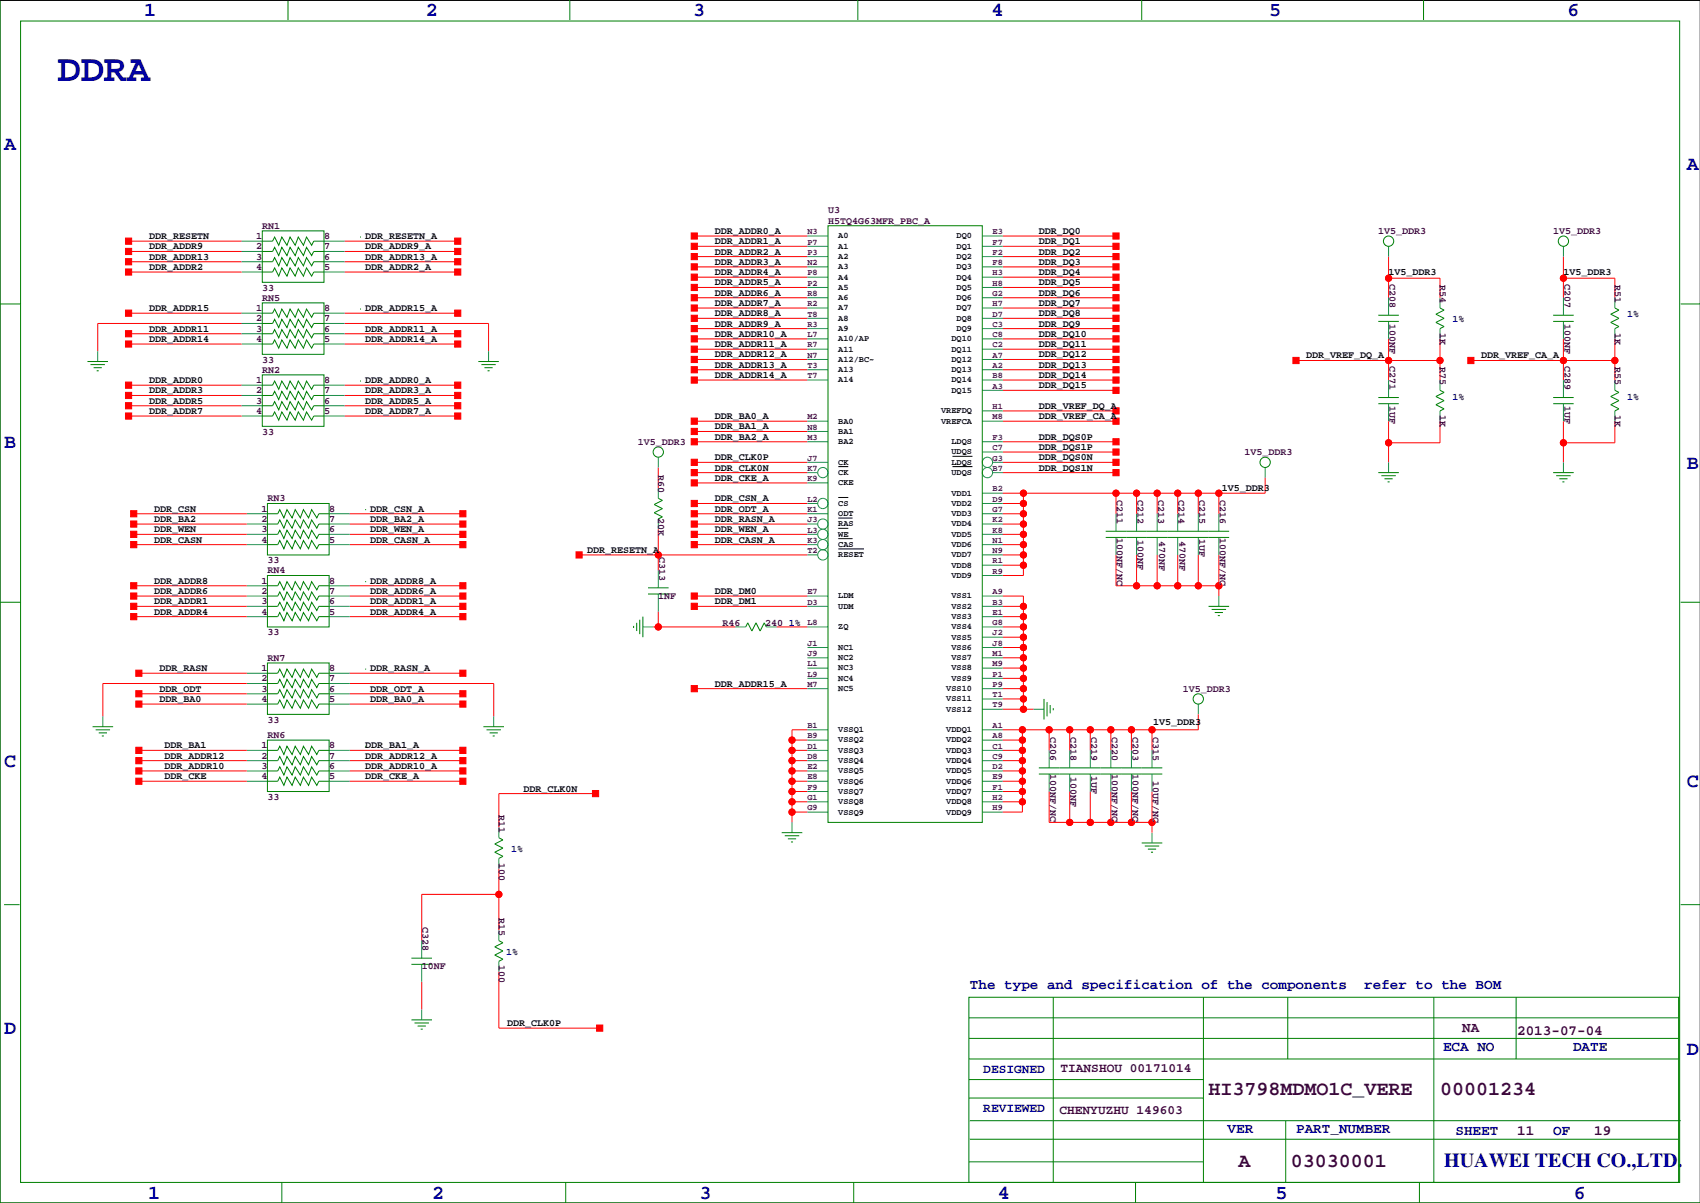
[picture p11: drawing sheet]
<svg xmlns="http://www.w3.org/2000/svg" width="420mm" height="297mm" viewBox="0 0 420 297" stroke-linecap="round" stroke-linejoin="round" font-family="sans-serif">
<path d="M419.9 .1h-419.9v296.9h419.9M207 115.2h2.5M235.2 115.2h4.9M235.2 112.7h4.9M207 122.8h2.5M207 127.9h3.5M207 133h3.5M207 130.5h2.5M207 135.5h6.4" fill="none" stroke="#000" stroke-width=".25"/>
<g fill="none" stroke="#f00" stroke-width=".25">
<path d="M31.7 59.5h28M85.1 59.5h27.9M171.4 58.3h28M247.6 58.3h28M31.7 77.3h28M31.7 64.6h28M31.7 62.1h28M31.7 67.2h28M59.7 79.9h-35.6v6.8M85.1 79.9h35.5v6.8M85.1 77.3h27.9M85.1 64.6h27.9"/>
<path d="M85.1 62.1h27.9M85.1 67.2h27.9M171.4 78.6h28M171.4 73.5h28M171.4 71h28M171.4 68.4h28M171.4 63.4h28M171.4 65.9h28M171.4 60.8h28M171.4 76.1h28M247.6 78.6h28M247.6 73.5h28"/>
<path d="M247.6 71h28M247.6 68.4h28M247.6 63.4h28M247.6 65.9h28M247.6 60.8h28M247.6 76.1h28M342.9 63.4v10.1M342.9 68.7h12.7v4.8M386.1 68.7h12.7v4.8M386.1 63.4v10.1M31.7 95.1h28M31.7 97.6h28"/>
<path d="M31.7 84.9h28M31.7 82.4h28M85.1 95.1h27.9M85.1 97.6h27.9M85.1 84.9h27.9M85.1 82.4h27.9M171.4 93.8h28M171.4 83.7h28M171.4 91.3h28M171.4 88.8h28M171.4 81.1h28M171.4 86.2h28"/>
<path d="M247.6 93.8h28M247.6 83.7h28M247.6 91.3h28M247.6 88.8h28M247.6 81.1h28M247.6 86.2h28M247.6 96.4h28M320 89h35.6M342.9 83.7v10.1M355.6 83.7v10.1M363.2 89h35.6M386.1 83.7v10.1"/>
<path d="M398.8 83.7v10.1M31.7 100.2h28M31.7 102.7h28M85.1 100.2h27.9M85.1 102.7h27.9M162.6 115.4v5.1M171.4 104h28M171.4 114.2h28M171.4 109.1h28M171.4 116.7h28M171.4 106.5h28M171.4 119.2h28"/>
<path d="M247.6 104h28M247.6 101.5h28M247.6 111.6h28M247.6 114.2h28M247.6 109.1h28M247.6 116.7h28M312.4 118v3.8h-64.8M342.9 104v10.2M355.6 104v5.3h-12.7M386.1 104v10.2M398.8 104v5.3h-12.7M33 134.5h28"/>
<path d="M33 126.9h28M33 131.9h28M33 129.4h28M86.4 134.5h27.9M86.4 126.9h27.9M86.4 131.9h27.9M86.4 129.4h27.9M143 137h56.4M162.6 130.7v10.1M171.4 124.3h28M171.4 134.5h28M171.4 126.9h28"/>
<path d="M171.4 131.9h28M171.4 129.4h28M247.6 124.3h5.1M247.6 134.5h5.1M247.6 126.9h5.1M247.6 131.9h5.1M247.6 129.4h5.1M247.6 137h5.1M247.6 139.6h5.1M252.7 121.8v20.3h-5.1M275.6 137v7.6h25.4M275.6 121.8v5.1"/>
<path d="M280.7 121.8v5.1M280.7 137v7.6M285.8 121.8v5.1M285.8 137v7.6M290.8 121.8v5.1M290.8 137v7.6M295.9 121.8v5.1M295.9 137v7.6M301 121.8v5.1M301 137v10.2M33 144.6h28M33 149.7h28"/>
<path d="M33 152.3h28M33 147.2h28M86.4 144.6h27.9M86.4 149.7h27.9M86.4 152.3h27.9M86.4 147.2h27.9M161.3 154.8h20.3M162.6 151v3.8M171.4 149.7h28M171.4 147.2h28M191.8 154.8h7.6M247.6 149.7h5.1"/>
<path d="M247.6 159.9h5.1M247.6 157.3h5.1M247.6 154.8h5.1M247.6 152.3h5.1M247.6 147.2h5.1v27.9M34.3 173.8h26.7M34.3 171.3h26.7M34.3 166.2h26.7M61 168.8h-35.6v8.1M86.4 168.8h35.5v8.1M86.4 173.8h27.9M86.4 171.3h27.9"/>
<path d="M86.4 166.2h27.9M171.4 170h28M247.6 170h5.1M247.6 165h5.1M247.6 162.4h5.1M247.6 172.6h5.1M247.6 175.1h7.7M247.6 167.5h5.1M295.9 176.4v3.8h-48.3M34.3 185.3h26.7M34.3 190.4h26.7M34.3 192.9h26.7"/>
<path d="M34.3 187.8h26.7M86.4 185.3h27.9M86.4 190.4h27.9M86.4 192.9h27.9M86.4 187.8h27.9M147.1 195.9h-23.9v8.4M195.6 185.3h3.8M195.6 182.7h3.8M195.6 190.4h3.8M195.6 195.4h3.8M195.6 198h3.8M195.6 192.9h3.8"/>
<path d="M195.6 187.8h3.8M199.4 180.2h-3.8v22.9M247.6 185.3h4.9M247.6 182.7h4.9M247.6 190.4h4.9M247.6 195.4h4.9M247.6 198h4.9M247.6 192.9h4.9M247.6 187.8h4.9M252.5 180.2v20.3h-4.9M259.1 180.2v5.1M259.1 195.4v7.7h25.4"/>
<path d="M264.2 180.2v5.1M264.2 195.4v7.7M269.2 180.2v5.1M269.2 195.4v7.7M274.3 180.2v5.1M274.3 195.4v7.7M279.4 180.2v5.1M279.4 195.4v7.7M284.5 180.2v5.1M284.5 195.4v10.2M123.2 214.5v15.2M195.6 200.5h3.8"/>
<path d="M123.2 239.9v14h24.9M123.2 220.8h-19.1v11.5M104.1 242.4v6.9"/>
<circle cx="342.9" cy="68.7" r=".76"/>
<circle cx="386.1" cy="68.7" r=".76"/>
<circle cx="342.9" cy="89" r=".76"/>
<circle cx="355.6" cy="89" r=".76"/>
<circle cx="386.1" cy="89" r=".76"/>
<circle cx="398.8" cy="89" r=".76"/>
<circle cx="342.9" cy="109.3" r=".76"/>
<circle cx="386.1" cy="109.3" r=".76"/>
<circle cx="162.6" cy="137" r=".76"/>
<circle cx="252.7" cy="137" r=".76"/>
<circle cx="252.7" cy="124.3" r=".76"/>
<circle cx="252.7" cy="126.9" r=".76"/>
<circle cx="252.7" cy="139.6" r=".76"/>
<circle cx="252.7" cy="131.9" r=".76"/>
<circle cx="252.7" cy="121.8" r=".76"/>
<circle cx="252.7" cy="134.5" r=".76"/>
<circle cx="252.7" cy="129.4" r=".76"/>
<circle cx="275.6" cy="121.8" r=".76"/>
<circle cx="280.7" cy="121.8" r=".76"/>
<circle cx="285.8" cy="121.8" r=".76"/>
<circle cx="290.8" cy="121.8" r=".76"/>
<circle cx="295.9" cy="121.8" r=".76"/>
<circle cx="301" cy="121.8" r=".76"/>
<circle cx="162.6" cy="154.8" r=".76"/>
<circle cx="252.7" cy="149.7" r=".76"/>
<circle cx="252.7" cy="152.3" r=".76"/>
<circle cx="252.7" cy="157.3" r=".76"/>
<circle cx="252.7" cy="159.9" r=".76"/>
<circle cx="252.7" cy="154.8" r=".76"/>
<circle cx="280.7" cy="144.6" r=".76"/>
<circle cx="285.8" cy="144.6" r=".76"/>
<circle cx="290.8" cy="144.6" r=".76"/>
<circle cx="295.9" cy="144.6" r=".76"/>
<circle cx="301" cy="144.6" r=".76"/>
<circle cx="252.7" cy="175.1" r=".76"/>
<circle cx="252.7" cy="162.4" r=".76"/>
<circle cx="252.7" cy="165" r=".76"/>
<circle cx="252.7" cy="170" r=".76"/>
<circle cx="252.7" cy="172.6" r=".76"/>
<circle cx="252.7" cy="167.5" r=".76"/>
<circle cx="195.6" cy="187.8" r=".76"/>
<circle cx="195.6" cy="190.4" r=".76"/>
<circle cx="195.6" cy="182.7" r=".76"/>
<circle cx="195.6" cy="195.4" r=".76"/>
<circle cx="195.6" cy="185.3" r=".76"/>
<circle cx="195.6" cy="198" r=".76"/>
<circle cx="195.6" cy="192.9" r=".76"/>
<circle cx="252.5" cy="187.8" r=".76"/>
<circle cx="252.5" cy="190.4" r=".76"/>
<circle cx="252.5" cy="195.4" r=".76"/>
<circle cx="252.5" cy="182.7" r=".76"/>
<circle cx="252.5" cy="185.3" r=".76"/>
<circle cx="252.5" cy="198" r=".76"/>
<circle cx="252.5" cy="180.2" r=".76"/>
<circle cx="252.5" cy="192.9" r=".76"/>
<circle cx="259.1" cy="180.2" r=".76"/>
<circle cx="264.2" cy="180.2" r=".76"/>
<circle cx="269.2" cy="180.2" r=".76"/>
<circle cx="274.3" cy="180.2" r=".76"/>
<circle cx="279.4" cy="180.2" r=".76"/>
<circle cx="284.5" cy="180.2" r=".76"/>
<circle cx="195.6" cy="200.5" r=".76"/>
<circle cx="264.2" cy="203.1" r=".76"/>
<circle cx="269.2" cy="203.1" r=".76"/>
<circle cx="274.3" cy="203.1" r=".76"/>
<circle cx="279.4" cy="203.1" r=".76"/>
<circle cx="284.5" cy="203.1" r=".76"/>
<circle cx="123.2" cy="220.8" r=".76"/>
</g>
<g fill="#f00" stroke="#f00" stroke-width=".25">
<path d="M170.7 123.6h1.5v1.5h-1.5z" fill-rule="evenodd"/>
<path d="M170.7 149h1.5v1.5h-1.5z" fill-rule="evenodd"/>
<path d="M170.7 169.3h1.5v1.5h-1.5z" fill-rule="evenodd"/>
<path d="M170.7 77.8h1.5v1.6h-1.5z" fill-rule="evenodd"/>
<path d="M274.8 103.2h1.6v1.6h-1.6z" fill-rule="evenodd"/>
<path d="M274.8 100.7h1.6v1.5h-1.6z" fill-rule="evenodd"/>
<path d="M274.8 110.9h1.6v1.5h-1.6z" fill-rule="evenodd"/>
<path d="M274.8 113.4h1.6v1.5h-1.6z" fill-rule="evenodd"/>
<path d="M274.8 108.3h1.6v1.5h-1.6z" fill-rule="evenodd"/>
<path d="M170.7 93.1h1.5v1.5h-1.5z" fill-rule="evenodd"/>
<path d="M170.7 82.9h1.5v1.5h-1.5z" fill-rule="evenodd"/>
<path d="M170.7 90.5h1.5v1.6h-1.5z" fill-rule="evenodd"/>
<path d="M170.7 88h1.5v1.5h-1.5z" fill-rule="evenodd"/>
<path d="M170.7 80.4h1.5v1.5h-1.5z" fill-rule="evenodd"/>
<path d="M170.7 72.8h1.5v1.5h-1.5z" fill-rule="evenodd"/>
<path d="M170.7 70.2h1.5v1.5h-1.5z" fill-rule="evenodd"/>
<path d="M170.7 85.5h1.5v1.5h-1.5z" fill-rule="evenodd"/>
<path d="M170.7 57.5h1.5v1.5h-1.5z" fill-rule="evenodd"/>
<path d="M170.7 67.7h1.5v1.5h-1.5z" fill-rule="evenodd"/>
<path d="M170.7 62.6h1.5v1.5h-1.5z" fill-rule="evenodd"/>
<path d="M170.7 65.1h1.5v1.6h-1.5z" fill-rule="evenodd"/>
<path d="M170.7 60.1h1.5v1.5h-1.5z" fill-rule="evenodd"/>
<path d="M170.7 75.3h1.5v1.5h-1.5z" fill-rule="evenodd"/>
<path d="M274.8 65.1h1.6v1.6h-1.6z" fill-rule="evenodd"/>
<path d="M274.8 67.7h1.6v1.5h-1.6z" fill-rule="evenodd"/>
<path d="M274.8 70.2h1.6v1.5h-1.6z" fill-rule="evenodd"/>
<path d="M274.8 72.8h1.6v1.5h-1.6z" fill-rule="evenodd"/>
<path d="M274.8 75.3h1.6v1.5h-1.6z" fill-rule="evenodd"/>
<path d="M274.8 57.5h1.6v1.5h-1.6z" fill-rule="evenodd"/>
<path d="M274.8 60.1h1.6v1.5h-1.6z" fill-rule="evenodd"/>
<path d="M274.8 62.6h1.6v1.5h-1.6z" fill-rule="evenodd"/>
<path d="M274.8 95.6h1.6v1.5h-1.6z" fill-rule="evenodd"/>
<path d="M274.8 93.1h1.6v1.5h-1.6z" fill-rule="evenodd"/>
<path d="M274.8 90.5h1.6v1.6h-1.6z" fill-rule="evenodd"/>
<path d="M274.8 88h1.6v1.5h-1.6z" fill-rule="evenodd"/>
<path d="M274.8 85.5h1.6v1.5h-1.6z" fill-rule="evenodd"/>
<path d="M274.8 82.9h1.6v1.5h-1.6z" fill-rule="evenodd"/>
<path d="M274.8 80.4h1.6v1.5h-1.6z" fill-rule="evenodd"/>
<path d="M274.8 77.8h1.6v1.6h-1.6z" fill-rule="evenodd"/>
<path d="M170.7 146.4h1.5v1.5h-1.5z" fill-rule="evenodd"/>
<path d="M170.7 133.7h1.5v1.5h-1.5z" fill-rule="evenodd"/>
<path d="M170.7 126.1h1.5v1.5h-1.5z" fill-rule="evenodd"/>
<path d="M170.7 131.2h1.5v1.5h-1.5z" fill-rule="evenodd"/>
<path d="M170.7 128.6h1.5v1.6h-1.5z" fill-rule="evenodd"/>
<path d="M170.7 115.9h1.5v1.6h-1.5z" fill-rule="evenodd"/>
<path d="M170.7 113.4h1.5v1.5h-1.5z" fill-rule="evenodd"/>
<path d="M170.7 108.3h1.5v1.5h-1.5z" fill-rule="evenodd"/>
<path d="M170.7 105.8h1.5v1.5h-1.5z" fill-rule="evenodd"/>
<path d="M170.7 103.2h1.5v1.6h-1.5z" fill-rule="evenodd"/>
<path d="M170.7 118.5h1.5v1.5h-1.5z" fill-rule="evenodd"/>
<path d="M274.8 115.9h1.6v1.6h-1.6z" fill-rule="evenodd"/>
<path d="M31 94.3h1.5v1.6h-1.5z" fill-rule="evenodd"/>
<path d="M31 76.6h1.5v1.5h-1.5z" fill-rule="evenodd"/>
<path d="M31 58.8h1.5v1.5h-1.5z" fill-rule="evenodd"/>
<path d="M112.3 76.6h1.5v1.5h-1.5z" fill-rule="evenodd"/>
<path d="M112.3 58.8h1.5v1.5h-1.5z" fill-rule="evenodd"/>
<path d="M113.5 143.9h1.6v1.5h-1.6z" fill-rule="evenodd"/>
<path d="M32.3 143.9h1.5v1.5h-1.5z" fill-rule="evenodd"/>
<path d="M146.3 195.2h1.5v1.5h-1.5z" fill-rule="evenodd"/>
<path d="M362.5 88.3h1.5v1.5h-1.5z" fill-rule="evenodd"/>
<path d="M319.3 88.3h1.5v1.5h-1.5z" fill-rule="evenodd"/>
<path d="M112.3 63.9h1.5v1.5h-1.5z" fill-rule="evenodd"/>
<path d="M31 63.9h1.5v1.5h-1.5z" fill-rule="evenodd"/>
<path d="M112.3 61.3h1.5v1.6h-1.5z" fill-rule="evenodd"/>
<path d="M31 99.4h1.5v1.6h-1.5z" fill-rule="evenodd"/>
<path d="M31 96.9h1.5v1.5h-1.5z" fill-rule="evenodd"/>
<path d="M112.3 94.3h1.5v1.6h-1.5z" fill-rule="evenodd"/>
<path d="M113.5 173.1h1.6v1.5h-1.6z" fill-rule="evenodd"/>
<path d="M33.5 173.1h1.6v1.5h-1.6z" fill-rule="evenodd"/>
<path d="M33.5 170.5h1.6v1.6h-1.6z" fill-rule="evenodd"/>
<path d="M113.5 165.5h1.6v1.5h-1.6z" fill-rule="evenodd"/>
<path d="M33.5 165.5h1.6v1.5h-1.6z" fill-rule="evenodd"/>
<path d="M113.5 170.5h1.6v1.6h-1.6z" fill-rule="evenodd"/>
<path d="M112.3 96.9h1.5v1.5h-1.5z" fill-rule="evenodd"/>
<path d="M112.3 99.4h1.5v1.6h-1.5z" fill-rule="evenodd"/>
<path d="M112.3 102h1.5v1.5h-1.5z" fill-rule="evenodd"/>
<path d="M31 102h1.5v1.5h-1.5z" fill-rule="evenodd"/>
<path d="M31 61.3h1.5v1.6h-1.5z" fill-rule="evenodd"/>
<path d="M112.3 66.4h1.5v1.5h-1.5z" fill-rule="evenodd"/>
<path d="M31 66.4h1.5v1.5h-1.5z" fill-rule="evenodd"/>
<path d="M113.5 131.2h1.6v1.5h-1.6z" fill-rule="evenodd"/>
<path d="M113.5 133.7h1.6v1.5h-1.6z" fill-rule="evenodd"/>
<path d="M32.3 131.2h1.5v1.5h-1.5z" fill-rule="evenodd"/>
<path d="M32.3 133.7h1.5v1.5h-1.5z" fill-rule="evenodd"/>
<path d="M113.5 151.5h1.6v1.5h-1.6z" fill-rule="evenodd"/>
<path d="M32.3 151.5h1.5v1.5h-1.5z" fill-rule="evenodd"/>
<path d="M113.5 184.5h1.6v1.5h-1.6z" fill-rule="evenodd"/>
<path d="M33.5 184.5h1.6v1.5h-1.6z" fill-rule="evenodd"/>
<path d="M113.5 187.1h1.6v1.5h-1.6z" fill-rule="evenodd"/>
<path d="M33.5 187.1h1.6v1.5h-1.6z" fill-rule="evenodd"/>
<path d="M32.3 128.6h1.5v1.6h-1.5z" fill-rule="evenodd"/>
<path d="M113.5 128.6h1.6v1.6h-1.6z" fill-rule="evenodd"/>
<path d="M32.3 126.1h1.5v1.5h-1.5z" fill-rule="evenodd"/>
<path d="M113.5 126.1h1.6v1.5h-1.6z" fill-rule="evenodd"/>
<path d="M31 84.2h1.5v1.5h-1.5z" fill-rule="evenodd"/>
<path d="M112.3 84.2h1.5v1.5h-1.5z" fill-rule="evenodd"/>
<path d="M31 81.6h1.5v1.6h-1.5z" fill-rule="evenodd"/>
<path d="M112.3 81.6h1.5v1.6h-1.5z" fill-rule="evenodd"/>
<path d="M32.3 149h1.5v1.5h-1.5z" fill-rule="evenodd"/>
<path d="M113.5 149h1.6v1.5h-1.6z" fill-rule="evenodd"/>
<path d="M32.3 146.4h1.5v1.5h-1.5z" fill-rule="evenodd"/>
<path d="M113.5 146.4h1.6v1.5h-1.6z" fill-rule="evenodd"/>
<path d="M33.5 189.6h1.6v1.5h-1.6z" fill-rule="evenodd"/>
<path d="M113.5 189.6h1.6v1.5h-1.6z" fill-rule="evenodd"/>
<path d="M33.5 192.1h1.6v1.6h-1.6z" fill-rule="evenodd"/>
<path d="M113.5 192.1h1.6v1.6h-1.6z" fill-rule="evenodd"/>
<path d="M147.3 253.1h1.5v1.5h-1.5z" fill-rule="evenodd"/>
<path d="M142.2 136.3h1.6v1.5h-1.6z" fill-rule="evenodd"/>
<circle cx="301" cy="144.6" r=".76"/>
<circle cx="295.9" cy="144.6" r=".76"/>
<circle cx="290.8" cy="144.6" r=".76"/>
<circle cx="280.7" cy="144.6" r=".76"/>
<circle cx="285.8" cy="144.6" r=".76"/>
<circle cx="252.7" cy="149.7" r=".76"/>
<circle cx="252.7" cy="152.3" r=".76"/>
<circle cx="252.7" cy="154.8" r=".76"/>
<circle cx="252.7" cy="157.3" r=".76"/>
<circle cx="252.7" cy="159.9" r=".76"/>
<circle cx="252.7" cy="162.4" r=".76"/>
<circle cx="252.7" cy="165" r=".76"/>
<circle cx="252.7" cy="175.1" r=".76"/>
<circle cx="252.7" cy="172.6" r=".76"/>
<circle cx="252.7" cy="170" r=".76"/>
<circle cx="252.7" cy="167.5" r=".76"/>
<circle cx="195.6" cy="182.7" r=".76"/>
<circle cx="195.6" cy="185.3" r=".76"/>
<circle cx="195.6" cy="200.5" r=".76"/>
<circle cx="195.6" cy="198" r=".76"/>
<circle cx="195.6" cy="195.4" r=".76"/>
<circle cx="195.6" cy="192.9" r=".76"/>
<circle cx="195.6" cy="190.4" r=".76"/>
<circle cx="195.6" cy="187.8" r=".76"/>
<circle cx="162.6" cy="154.8" r=".76"/>
<circle cx="398.8" cy="89" r=".76"/>
<circle cx="386.1" cy="89" r=".76"/>
<circle cx="342.9" cy="68.7" r=".76"/>
<circle cx="386.1" cy="109.3" r=".76"/>
<circle cx="386.1" cy="68.7" r=".76"/>
<circle cx="342.9" cy="109.3" r=".76"/>
<circle cx="355.6" cy="89" r=".76"/>
<circle cx="342.9" cy="89" r=".76"/>
<circle cx="123.2" cy="220.8" r=".76"/>
<circle cx="162.6" cy="137" r=".76"/>
<circle cx="301" cy="121.8" r=".76"/>
<circle cx="295.9" cy="121.8" r=".76"/>
<circle cx="290.8" cy="121.8" r=".76"/>
<circle cx="285.8" cy="121.8" r=".76"/>
<circle cx="280.7" cy="121.8" r=".76"/>
<circle cx="275.6" cy="121.8" r=".76"/>
<circle cx="252.7" cy="121.8" r=".76"/>
<circle cx="252.7" cy="124.3" r=".76"/>
<circle cx="252.7" cy="126.9" r=".76"/>
<circle cx="252.7" cy="129.4" r=".76"/>
<circle cx="252.7" cy="131.9" r=".76"/>
<circle cx="252.7" cy="134.5" r=".76"/>
<circle cx="252.7" cy="137" r=".76"/>
<circle cx="252.7" cy="139.6" r=".76"/>
<circle cx="279.4" cy="180.2" r=".76"/>
<circle cx="284.5" cy="180.2" r=".76"/>
<circle cx="274.3" cy="180.2" r=".76"/>
<circle cx="269.2" cy="180.2" r=".76"/>
<circle cx="264.2" cy="180.2" r=".76"/>
<circle cx="259.1" cy="180.2" r=".76"/>
<circle cx="252.5" cy="180.2" r=".76"/>
<circle cx="252.5" cy="182.7" r=".76"/>
<circle cx="252.5" cy="185.3" r=".76"/>
<circle cx="252.5" cy="187.8" r=".76"/>
<circle cx="252.5" cy="190.4" r=".76"/>
<circle cx="252.5" cy="192.9" r=".76"/>
<circle cx="252.5" cy="195.4" r=".76"/>
<circle cx="252.5" cy="198" r=".76"/>
<circle cx="284.5" cy="203.1" r=".76"/>
<circle cx="279.4" cy="203.1" r=".76"/>
<circle cx="274.3" cy="203.1" r=".76"/>
<circle cx="269.2" cy="203.1" r=".76"/>
<circle cx="264.2" cy="203.1" r=".76"/>
</g>
<g fill="none" stroke="#008080" stroke-width=".25">
<path d="M59.7 59.5h5.1M80 59.5h5.1M199.4 58.3h5.1M242.6 58.3h5M59.7 62.1h5.1M59.7 64.6h5.1M59.7 67.2h5.1M59.7 77.3h5.1M59.7 79.9h5.1M80 62.1h5.1M80 64.6h5.1M80 67.2h5.1"/>
<path d="M80 77.3h5.1M80 79.9h5.1M199.4 78.6h5.1M199.4 76.1h5.1M199.4 73.5h5.1M199.4 71h5.1M199.4 68.4h5.1M199.4 65.9h5.1M199.4 63.4h5.1M199.4 60.8h5.1M242.6 78.6h5M242.6 76.1h5"/>
<path d="M242.6 73.5h5M242.6 71h5M242.6 68.4h5M242.6 65.9h5M242.6 63.4h5M242.6 60.8h5M342.9 60.8v2.6M342.9 73.5v4.3M342.9 79.4v4.3M355.6 73.5v2.6M386.1 60.8v2.6M386.1 73.5v4.3"/>
<path d="M386.1 79.4v4.3M398.8 73.5v2.6M24.1 86.7v2.6M59.7 95.1h5.1M59.7 97.6h5.1M59.7 82.4h5.1M59.7 84.9h5.1M80 95.1h5.1M80 97.6h5.1M80 82.4h5.1M80 84.9h5.1M120.6 86.7v2.6"/>
<path d="M199.4 93.8h5.1M199.4 91.3h5.1M199.4 88.8h5.1M199.4 86.2h5.1M199.4 83.7h5.1M199.4 81.1h5.1M242.6 93.8h5M242.6 91.3h5M242.6 88.8h5M242.6 86.2h5M242.6 83.7h5M242.6 81.1h5"/>
<path d="M242.6 96.4h5M342.9 93.8v4.4M342.9 99.7v4.3M355.6 81.1v2.6M355.6 93.8v2.6M386.1 93.8v4.4M386.1 99.7v4.3M398.8 81.1v2.6M398.8 93.8v2.6M59.7 100.2h5.1M59.7 102.7h5.1M80 100.2h5.1"/>
<path d="M80 102.7h5.1M162.6 112.9v2.5M199.4 109.1h5.1M199.4 106.5h5.1M199.4 104h5.1M199.4 116.7h2.5M199.4 114.2h5.1M199.4 119.2h5.1M242.6 109.1h5M242.6 104h5M242.6 111.6h5M242.6 101.5h5"/>
<path d="M245.1 116.7h2.5M245.1 114.2h2.5M312.4 115.4v2.6M342.9 114.2v2.5M355.6 101.5v2.5M386.1 114.2v2.5M398.8 101.5v2.5M61 126.9h5M61 129.4h5M61 131.9h5M61 134.5h5M81.3 126.9h5.1"/>
<path d="M81.3 129.4h5.1M81.3 131.9h5.1M81.3 134.5h5.1M162.6 120.5v2.5M162.6 128.1v2.6M199.4 126.9h5.1M199.4 129.4h2.5M199.4 131.9h2.5M199.4 134.5h2.5M199.4 137h2.5M199.4 124.3h2.5M242.6 126.9h5"/>
<path d="M242.6 129.4h5M242.6 131.9h5M242.6 134.5h5M242.6 139.6h5M242.6 137h5M242.6 124.3h5M242.6 121.8h5M275.6 126.9v4.3M275.6 132.7v4.3M280.7 126.9v4.3M280.7 132.7v4.3M285.8 126.9v4.3"/>
<path d="M285.8 132.7v4.3M290.8 126.9v4.3M290.8 132.7v4.3M295.9 126.9v4.3M295.9 132.7v4.3M301 126.9v4.3M301 132.7v4.3M61 144.6h5M61 147.2h5M61 149.7h5M61 152.3h5M81.3 144.6h5.1"/>
<path d="M81.3 147.2h5.1M81.3 149.7h5.1M81.3 152.3h5.1M158.7 154.8h2.6M162.6 140.8v4.3M162.6 146.7v4.3M181.6 154.8h2.5M189.2 154.8h2.6M199.4 154.8h5.1M199.4 147.2h5.1M199.4 149.7h5.1M199.4 159.9h5.1"/>
<path d="M242.6 154.8h5M242.6 147.2h5M242.6 149.7h5M242.6 152.3h5M242.6 159.9h5M242.6 157.3h5M242.6 142.1h5M301 147.2v2.5M25.4 176.9v2.5M61 166.2h5M61 168.8h5M61 171.3h5"/>
<path d="M61 173.8h5M81.3 166.2h5.1M81.3 168.8h5.1M81.3 171.3h5.1M81.3 173.8h5.1M121.9 176.9v2.5M199.4 167.5h5.1M199.4 165h5.1M199.4 162.4h5.1M199.4 170h5.1M242.6 175.1h5M242.6 167.5h5"/>
<path d="M242.6 165h5M242.6 162.4h5M242.6 172.6h5M242.6 170h5M255.3 175.1h2.5M295.9 173.8v2.6M61 185.3h5M61 187.8h5M61 190.4h5M61 192.9h5M81.3 185.3h5.1M81.3 187.8h5.1"/>
<path d="M81.3 190.4h5.1M81.3 192.9h5.1M199.4 185.3h5.1M199.4 187.8h5.1M199.4 190.4h5.1M199.4 192.9h5.1M199.4 198h5.1M199.4 195.4h5.1M199.4 182.7h5.1M199.4 180.2h5.1M242.6 185.3h5M242.6 187.8h5"/>
<path d="M242.6 190.4h5M242.6 192.9h5M242.6 198h5M242.6 195.4h5M242.6 182.7h5M242.6 180.2h5M259.1 185.3v4.3M259.1 191.1v4.3M264.2 185.3v4.3M264.2 191.1v4.3M269.2 185.3v4.3M269.2 191.1v4.3"/>
<path d="M274.3 185.3v4.3M274.3 191.1v4.3M279.4 185.3v4.3M279.4 191.1v4.3M284.5 185.3v4.3M284.5 191.1v4.3M123.2 204.3v2.6M123.2 211.9v2.6M195.6 203.1v2.5M199.4 200.5h5.1M242.6 200.5h5M284.5 205.6v2.5"/>
<path d="M104.1 232.3v4.3M104.1 238.1v4.3M123.2 229.7v2.6M123.2 237.3v2.6M104.1 249.3v2.5"/>
<circle cx="203.2" cy="116.7" r="1.27"/>
<circle cx="243.8" cy="114.2" r="1.27"/>
<circle cx="243.8" cy="116.7" r="1.27"/>
<circle cx="203.2" cy="124.3" r="1.27"/>
<circle cx="203.2" cy="131.9" r="1.27"/>
<circle cx="203.2" cy="137" r="1.27"/>
<circle cx="203.2" cy="134.5" r="1.27"/>
<circle cx="203.2" cy="129.4" r="1.27"/>
</g>
<g fill="none" stroke="#008000" stroke-width=".25">
<path d="M0 -.1v297.1h419.9M71.1 0v4.9M140.7 0v4.9M211.8 0v4.9M281.9 0v4.9M351.5 0v4.9M5.1 5.2h409.7v286.8h-409.7zM64.8 57h15.2v12.7h-15.2zM64.8 59.5h2.5l.5-1 1 2.1 .8-2.1 1.3 2.1 .7-2.1 1.3 2.1 .8-2.1 1.2 2.1 .8-2.1 1.3 2.1 .5-1.1h2.5M88.9 58.5h.1M204.5 55.7h38.1v147.4h-38.1zM0 75h5.1"/>
<path d="M64.8 74.8h15.2v12.7h-15.2zM64.8 67.2h2.5l.5-1 1 2 .8-2 1.3 2 .7-2 1.3 2 .8-2 1.2 2 .8-2 1.3 2 .5-1h2.5M64.8 64.6h2.5l.5-1 1 2 .8-2 1.3 2 .7-2 1.3 2 .8-2 1.2 2 .8-2 1.3 2 .5-1h2.5M64.8 62.1h2.5l.5-1 1 2 .8-2 1.3 2 .7-2 1.3 2 .8-2 1.2 2 .8-2 1.3 2 .5-1h2.5M64.8 79.9h2.5l.5-1 1 2 .8-2 1.3 2 .7-2 1.3 2 .8-2 1.2 2 .8-2 1.3 2 .5-1h2.5M64.8 77.3h2.5l.5-1 1 2 .8-2 1.3 2 .7-2 1.3 2 .8-2 1.2 2 .8-2 1.3 2 .5-1h2.5M88.9 76.3h.1M340.4 77.8h5M340.4 79.4h5M355.6 76.1l1 .5-2 1 2 1-2 1 2 1-1 .5M383.5 77.8h5.1M383.5 79.4h5.1"/>
<path d="M398.8 76.1l1 .5-2 1 2 1-2 1 2 1-1 .5M415 75h4.9M21.6 89.3h5.1M22.4 90h3.5M23.1 90.8h2M23.9 91.6h.5M64.8 92.6h15.2v12.7h-15.2zM64.8 97.6h2.5l.5-1 1 2.1 .8-2.1 1.3 2.1 .7-2.1 1.3 2.1 .8-2.1 1.2 2.1 .8-2.1 1.3 2.1 .5-1.1h2.5M64.8 95.1h2.5l.5-1 1 2 .8-2 1.3 2 .7-2 1.3 2 .8-2 1.2 2 .8-2 1.3 2 .5-1h2.5M64.8 84.9h2.5l.5-1 1 2.1 .8-2.1 1.3 2.1 .7-2.1 1.3 2.1 .8-2.1 1.2 2.1 .8-2.1 1.3 2.1 .5-1.1h2.5M64.8 82.4h2.5l.5-1 1 2 .8-2 1.3 2 .7-2 1.3 2 .8-2 1.2 2 .8-2 1.3 2 .5-1h2.5M88.9 94.1h.1"/>
<path d="M118.1 89.3h5.1M118.9 90h3.5M119.6 90.8h2.1M120.4 91.6h.5M340.4 98.2h5M340.4 99.7h5M355.6 96.4l1 .5-2 1 2 1-2 1 2 1.1-1 .5M383.5 98.2h5.1M383.5 99.7h5.1M398.8 96.4l1 .5-2 1 2 1-2 1 2 1.1-1 .5M64.8 102.7h2.5l.5-1 1 2 .8-2 1.3 2 .7-2 1.3 2 .8-2 1.2 2 .8-2 1.3 2 .5-1h2.5M64.8 100.2h2.5l.5-1 1 2 .8-2 1.3 2 .7-2 1.3 2 .8-2 1.2 2 .8-2 1.3 2 .5-1h2.5"/>
<path d="M340.4 116.7h5M341.1 117.5h3.6M341.9 118.2h2M342.6 119h.6M383.5 116.7h5.1M384.3 117.5h3.6M385.1 118.2h2M385.8 119h.5M66 124.3h15.3v12.7h-15.3zM66 134.5h2.6l.5-1 1 2 .8-2 1.2 2 .8-2 1.3 2 .7-2 1.3 2 .8-2 1.2 2 .5-1h2.6M66 131.9h2.6l.5-1 1 2.1 .8-2.1 1.2 2.1 .8-2.1 1.3 2.1 .7-2.1 1.3 2.1 .8-2.1 1.2 2.1 .5-1.1h2.6M66 129.4h2.6l.5-1 1 2 .8-2 1.2 2 .8-2 1.3 2 .7-2 1.3 2 .8-2 1.2 2 .5-1h2.6"/>
<path d="M66 126.9h2.6l.5-1.1 1 2.1 .8-2.1 1.2 2.1 .8-2.1 1.3 2.1 .7-2.1 1.3 2.1 .8-2.1 1.2 2.1 .5-1h2.6M90.2 125.8h.1M162.6 123l1 .6-2.1 1 2.1 1-2.1 1 2.1 1-1 .5M273 131.2h30.5M273 132.7h30.5M0 148.7h5.1M66 142.1h15.3v12.7h-15.3zM66 152.3h2.6l.5-1.1 1 2.1 .8-2.1 1.2 2.1 .8-2.1 1.3 2.1 .7-2.1 1.3 2.1 .8-2.1 1.2 2.1 .5-1h2.6M66 149.7h2.6l.5-1 1 2 .8-2 1.2 2 .8-2 1.3 2 .7-2 1.3 2 .8-2 1.2 2 .5-1h2.6M66 147.2h2.6l.5-1 1 2 .8-2 1.2 2 .8-2 1.3 2 .7-2 1.3 2 .8-2 1.2 2 .5-1h2.6M66 144.6h2.6l.5-1 1 2.1 .8-2.1 1.2 2.1 .8-2.1 1.3 2.1 .7-2.1 1.3 2.1 .8-2.1 1.2 2.1 .5-1.1h2.6M90.2 143.6h.1"/>
<path d="M156.5 154.5v.6M157.2 153.8v2M158 153v3.6M158.7 152.3v5M160 145.1h5.1M160 146.7h5.1M184.1 154.8l.6-1 1 2 1-2 1 2 1-2 .5 1M298.4 149.7h5.1M299.2 150.5h3.6M300 151.2h2M300.7 152h.5M415 148.7h4.9"/>
<path d="M22.9 179.4h5M66 163.7h15.3v12.7h-15.3zM66 173.8h2.6l.5-1 1 2.1 .8-2.1 1.2 2.1 .8-2.1 1.3 2.1 .7-2.1 1.3 2.1 .8-2.1 1.2 2.1 .5-1.1h2.6M66 171.3h2.6l.5-1 1 2 .8-2 1.2 2 .8-2 1.3 2 .7-2 1.3 2 .8-2 1.2 2 .5-1h2.6M66 168.8h2.6l.5-1 1 2 .8-2 1.2 2 .8-2 1.3 2 .7-2 1.3 2 .8-2 1.2 2 .5-1h2.6M66 166.2h2.6l.5-1 1 2 .8-2 1.2 2 .8-2 1.3 2 .7-2 1.3 2 .8-2 1.2 2 .5-1h2.6M90.2 165.2h.1M119.4 179.4h5.1M257.8 172.6v5.1M258.6 173.3v3.6M259.3 174.1v2M260.1 174.9v.5"/>
<path d="M23.6 180.2h3.6M24.4 181h2M25.1 181.7h.6M66 182.7h15.3v12.7h-15.3zM66 192.9h2.6l.5-1 1 2 .8-2 1.2 2 .8-2 1.3 2 .7-2 1.3 2 .8-2 1.2 2 .5-1h2.6M66 190.4h2.6l.5-1.1 1 2.1 .8-2.1 1.2 2.1 .8-2.1 1.3 2.1 .7-2.1 1.3 2.1 .8-2.1 1.2 2.1 .5-1h2.6M66 187.8h2.6l.5-1 1 2 .8-2 1.2 2 .8-2 1.3 2 .7-2 1.3 2 .8-2 1.2 2 .5-1h2.6M66 185.3h2.6l.5-1 1 2 .8-2 1.2 2 .8-2 1.3 2 .7-2 1.3 2 .8-2 1.2 2 .5-1h2.6M90.2 184.3h.1M120.1 180.2h3.6M120.9 181h2M121.7 181.7h.5"/>
<path d="M256.5 189.6h30.5M256.5 191.1h30.5M123.2 206.9l1 .5-2 1 2 1-2 1 2 1-1 .5M193 205.6h5.1M193.8 206.4h3.6M194.6 207.1h2M195.3 207.9h.5M281.9 208.1h5.1M282.7 208.9h3.6M283.5 209.7h2M284.2 210.4h.5M1 223.4h3.8"/>
<path d="M101.6 236.6h5.1M101.6 238.1h5.1M123.2 232.3l1 .5-2 1 2 1-2 1 2 1-1 .5M415 223.4h4.9M101.6 251.8h5.1M102.4 252.6h3.5M103.1 253.4h2.1M103.9 254.1h.5M239.3 246.2h175.2v45.8h-175.2zM239.3 251.3h175.2M239.3 256.4h175.2M260.1 246.2v45.8"/>
<path d="M297.2 246.2v45.8M318 246.2v15.3M354.1 246.2v45.8M374.4 246.2v15.3M239.3 266.6h57.9M239.3 261.5h175.2M239.3 271.1h57.9M239.5 276.7h175.5M317.5 276.7v15.3M69.6 292v5M139.7 292v5M210.8 292v5"/>
<path d="M239.3 286.9h57.9M239.5 281.3h175M280.4 292v5M350.5 292v5M383.5 287.4h.1"/>
<circle cx="342.9" cy="59.5" r="1.27"/>
<circle cx="386.1" cy="59.5" r="1.27"/>
<circle cx="162.6" cy="111.6" r="1.27"/>
<circle cx="312.4" cy="114.2" r="1.27"/>
<circle cx="295.9" cy="172.6" r="1.27"/>
</g>
<text font-size="9.5" fill="#0000a0" x="14.2" y="20">DDRA</text>
<g font-size="4.9" fill="#0000a0">
<text x="35.6" y="3.9">1</text>
<text x="105.2" y="3.9">2</text>
<text x="171.2" y="3.9">3</text>
<text x="244.9" y="3.9">4</text>
<text x="313.4" y="3.9">5</text>
<text x="387.1" y="3.9">6</text>
<text x="1" y="36.9">A</text>
<text x="416.6" y="42">A</text>
<text x="1" y="110.6">B</text>
<text x="416.6" y="115.7">B</text>
<text x="1" y="189.3">C</text>
<text x="416.6" y="194.4">C</text>
<text x="1" y="255.4">D</text>
<text x="416.6" y="260.5">D</text>
<text x="356.6" y="288">HUAWEI TECH CO.,LTD.</text>
<text x="36.6" y="296">1</text>
<text x="106.7" y="296">2</text>
<text x="172.7" y="296">3</text>
<text x="246.4" y="296">4</text>
<text x="315" y="296">5</text>
<text x="388.6" y="296">6</text>
</g>
<g font-size="4.9" fill="#400040">
<text x="298.5" y="270.5">HI3798MDMO1C_VERE</text>
<text x="355.6" y="270.5">00001234</text>
<text x="305.9" y="288.3">A</text>
<text x="318.8" y="288.3">03030001</text>
</g>
<g font-size="3.5" fill="#0000a0">
<text x="239.5" y="244.2">The type and specification of the components</text>
<text x="336.9" y="244.2">refer to the BOM</text>
<text x="356.4" y="259.4">ECA NO</text>
<text x="388.5" y="259.4">DATE</text>
<text x="303.1" y="279.7">VER</text>
<text x="320.1" y="279.7">PART_NUMBER</text>
<text x="359.4" y="280.3">SHEET</text>
<text x="383.5" y="280.3">OF</text>
</g>
<g font-size="3.5" fill="#400040">
<text x="361.1" y="254.9">NA</text>
<text x="374.6" y="255.7">2013-07-04</text>
<text x="374.6" y="280.3">11</text>
<text x="393.7" y="280.3">19</text>
</g>
<g font-size="3.2" fill="#0000a0">
<text x="242.8" y="264.9">DESIGNED</text>
<text x="242.8" y="274.5">REVIEWED</text>
</g>
<g font-size="3.2" fill="#400040">
<text x="261.9" y="264.7">TIANSHOU 00171014</text>
<text x="261.6" y="275.1">CHENYUZHU 149603</text>
</g>
<g font-size="2.5" fill="#400040">
<text x="204.5" y="52.7">U3</text>
<text x="63.3" y="59">1</text>
<text x="64.8" y="56.5">RN1</text>
<text x="80" y="59">8</text>
<text x="204.5" y="55.2">H5TQ4G63MFR_PBC_A</text>
<text x="340.4" y="57.8">1V5_DDR3</text>
<text x="383.5" y="57.8">1V5_DDR3</text>
<text x="63.3" y="61.6">2</text>
<text x="63.3" y="64.1">3</text>
<text x="80" y="64.1">6</text>
<text x="80" y="61.6">7</text>
<text x="63.3" y="66.7">4</text>
<text x="64.8" y="71.7">33</text>
<text x="80" y="66.7">5</text>
<text x="343.1" y="70.1" transform="rotate(90 343.1 70.1)">C208</text>
<text x="355.6" y="70.3" transform="rotate(90 355.6 70.3)">R54</text>
<text x="386.3" y="70.1" transform="rotate(90 386.3 70.1)">C207</text>
<text x="398.8" y="70.3" transform="rotate(90 398.8 70.3)">R51</text>
<text x="63.3" y="76.8">1</text>
<text x="64.8" y="74.3">RN5</text>
<text x="80" y="76.8">8</text>
<text x="63.3" y="79.4">2</text>
<text x="63.3" y="81.9">3</text>
<text x="80" y="81.9">6</text>
<text x="80" y="79.4">7</text>
<text x="343.1" y="80.1" transform="rotate(90 343.1 80.1)">100NF</text>
<text x="355.6" y="82.2" transform="rotate(90 355.6 82.2)">1K</text>
<text x="386.3" y="80.1" transform="rotate(90 386.3 80.1)">100NF</text>
<text x="398.8" y="82.2" transform="rotate(90 398.8 82.2)">1K</text>
<text x="63.3" y="84.4">4</text>
<text x="64.8" y="89.5">33</text>
<text x="80" y="84.4">5</text>
<text x="63.3" y="94.6">1</text>
<text x="64.8" y="92.1">RN2</text>
<text x="80" y="94.6">8</text>
<text x="343.1" y="90.5" transform="rotate(90 343.1 90.5)">C271</text>
<text x="355.6" y="90.7" transform="rotate(90 355.6 90.7)">R75</text>
<text x="386.3" y="90.5" transform="rotate(90 386.3 90.5)">C289</text>
<text x="398.8" y="90.7" transform="rotate(90 398.8 90.7)">R55</text>
<text x="63.3" y="97.1">2</text>
<text x="63.3" y="99.7">3</text>
<text x="80" y="99.7">6</text>
<text x="80" y="97.1">7</text>
<text x="343.1" y="100.2" transform="rotate(90 343.1 100.2)">1UF</text>
<text x="386.3" y="100.2" transform="rotate(90 386.3 100.2)">1UF</text>
<text x="63.3" y="102.2">4</text>
<text x="64.8" y="107.3">33</text>
<text x="80" y="102.2">5</text>
<text x="355.6" y="102.5" transform="rotate(90 355.6 102.5)">1K</text>
<text x="398.8" y="102.5" transform="rotate(90 398.8 102.5)">1K</text>
<text x="157.5" y="109.8">1V5_DDR3</text>
<text x="307.3" y="112.4">1V5_DDR3</text>
<text x="162.5" y="117.3" transform="rotate(90 162.5 117.3)">R60</text>
<text x="66" y="123.8">RN3</text>
<text x="275.8" y="123.5" transform="rotate(90 275.8 123.5)">C211</text>
<text x="280.9" y="123.5" transform="rotate(90 280.9 123.5)">C212</text>
<text x="286" y="123.5" transform="rotate(90 286 123.5)">C213</text>
<text x="291.1" y="123.5" transform="rotate(90 291.1 123.5)">C214</text>
<text x="296.1" y="123.5" transform="rotate(90 296.1 123.5)">C215</text>
<text x="301.2" y="123.5" transform="rotate(90 301.2 123.5)">C216</text>
<text x="64.6" y="126.4">1</text>
<text x="64.6" y="128.9">2</text>
<text x="64.6" y="131.4">3</text>
<text x="81.3" y="131.4">6</text>
<text x="81.3" y="128.9">7</text>
<text x="81.3" y="126.4">8</text>
<text x="162.5" y="127.9" transform="rotate(90 162.5 127.9)">20K</text>
<text x="64.6" y="134">4</text>
<text x="81.3" y="134">5</text>
<text x="162.8" y="137.4" transform="rotate(90 162.8 137.4)">C313</text>
<text x="275.8" y="132.8" transform="rotate(90 275.8 132.8)">100NF/NC</text>
<text x="280.9" y="133.4" transform="rotate(90 280.9 133.4)">100NF</text>
<text x="286.2" y="133.5" transform="rotate(90 286.2 133.5)">470NF</text>
<text x="291.3" y="133.5" transform="rotate(90 291.3 133.5)">470NF</text>
<text x="296.1" y="133.2" transform="rotate(90 296.1 133.2)">1UF</text>
<text x="301.2" y="132.8" transform="rotate(90 301.2 132.8)">100NF/NC</text>
<text x="66" y="139.1">33</text>
<text x="66" y="141.6">RN4</text>
<text x="64.6" y="144.1">1</text>
<text x="64.6" y="146.7">2</text>
<text x="64.6" y="149.2">3</text>
<text x="81.3" y="149.2">6</text>
<text x="81.3" y="146.7">7</text>
<text x="81.3" y="144.1">8</text>
<text x="162.6" y="147.9">1NF</text>
<text x="64.6" y="151.8">4</text>
<text x="81.3" y="151.8">5</text>
<text x="178.4" y="154.5">R46</text>
<text x="189" y="154.5">240</text>
<text x="66" y="156.8">33</text>
<text x="64.6" y="165.7">1</text>
<text x="66" y="163.2">RN7</text>
<text x="81.3" y="165.7">8</text>
<text x="64.6" y="173.3">4</text>
<text x="64.6" y="170.8">3</text>
<text x="64.6" y="168.3">2</text>
<text x="81.3" y="168.3">7</text>
<text x="81.3" y="170.8">6</text>
<text x="81.3" y="173.3">5</text>
<text x="292.1" y="170.8">1V5_DDR3</text>
<text x="66" y="178.4">33</text>
<text x="64.6" y="184.8">1</text>
<text x="66" y="182.2">RN6</text>
<text x="81.3" y="184.8">8</text>
<text x="259.3" y="181.9" transform="rotate(90 259.3 181.9)">C206</text>
<text x="264.4" y="181.9" transform="rotate(90 264.4 181.9)">C218</text>
<text x="269.5" y="181.9" transform="rotate(90 269.5 181.9)">C219</text>
<text x="274.5" y="181.9" transform="rotate(90 274.5 181.9)">C220</text>
<text x="279.6" y="181.9" transform="rotate(90 279.6 181.9)">C203</text>
<text x="284.7" y="181.9" transform="rotate(90 284.7 181.9)">C315</text>
<text x="64.6" y="187.3">2</text>
<text x="64.6" y="189.9">3</text>
<text x="81.3" y="189.9">6</text>
<text x="81.3" y="187.3">7</text>
<text x="259.3" y="191.2" transform="rotate(90 259.3 191.2)">100NF/NC</text>
<text x="264.4" y="191.8" transform="rotate(90 264.4 191.8)">100NF</text>
<text x="269.5" y="191.6" transform="rotate(90 269.5 191.6)">1UF</text>
<text x="274.5" y="191.2" transform="rotate(90 274.5 191.2)">100NF/NC</text>
<text x="279.6" y="191.2" transform="rotate(90 279.6 191.2)">100NF/NC</text>
<text x="64.6" y="192.4">4</text>
<text x="66" y="197.5">33</text>
<text x="81.3" y="192.4">5</text>
<text x="284.7" y="192.9" transform="rotate(90 284.7 192.9)">10UF/NC</text>
<text x="123.2" y="201.2" transform="rotate(90 123.2 201.2)">R11</text>
<text x="123.2" y="213" transform="rotate(90 123.2 213)">100</text>
<text x="123.2" y="226.6" transform="rotate(90 123.2 226.6)">R15</text>
<text x="104.4" y="228.9" transform="rotate(90 104.4 228.9)">C328</text>
<text x="104.1" y="239.4">10NF</text>
<text x="123.2" y="238.4" transform="rotate(90 123.2 238.4)">100</text>
</g>
<g font-size="2.5">
<text x="36.8" y="59">DDR_RESETN</text>
<text x="90.2" y="59">DDR_RESETN_A</text>
<text x="176.5" y="57.8">DDR_ADDR0_A</text>
<text x="256.5" y="57.8">DDR_DQ0</text>
<text x="36.8" y="61.6">DDR_ADDR9</text>
<text x="36.8" y="64.1">DDR_ADDR13</text>
<text x="90.2" y="61.6">DDR_ADDR9_A</text>
<text x="90.2" y="64.1">DDR_ADDR13_A</text>
<text x="176.5" y="60.3">DDR_ADDR1_A</text>
<text x="176.5" y="65.4">DDR_ADDR3_A</text>
<text x="176.5" y="62.9">DDR_ADDR2_A</text>
<text x="256.5" y="62.9">DDR_DQ2</text>
<text x="256.5" y="60.3">DDR_DQ1</text>
<text x="256.5" y="65.4">DDR_DQ3</text>
<text x="36.8" y="66.7">DDR_ADDR2</text>
<text x="90.2" y="66.7">DDR_ADDR2_A</text>
<text x="176.5" y="67.9">DDR_ADDR4_A</text>
<text x="176.5" y="70.5">DDR_ADDR5_A</text>
<text x="256.5" y="70.5">DDR_DQ5</text>
<text x="256.5" y="67.9">DDR_DQ4</text>
<text x="342.9" y="67.9">1V5_DDR3</text>
<text x="386.1" y="67.9">1V5_DDR3</text>
<text x="36.8" y="76.8">DDR_ADDR15</text>
<text x="90.2" y="76.8">DDR_ADDR15_A</text>
<text x="176.5" y="75.6">DDR_ADDR7_A</text>
<text x="176.5" y="73">DDR_ADDR6_A</text>
<text x="256.5" y="75.6">DDR_DQ7</text>
<text x="256.5" y="73">DDR_DQ6</text>
<text x="36.8" y="81.9">DDR_ADDR11</text>
<text x="90.2" y="81.9">DDR_ADDR11_A</text>
<text x="176.5" y="80.6">DDR_ADDR9_A</text>
<text x="176.5" y="83.2">DDR_ADDR10_A</text>
<text x="176.5" y="78.1">DDR_ADDR8_A</text>
<text x="256.5" y="78.1">DDR_DQ8</text>
<text x="256.5" y="80.6">DDR_DQ9</text>
<text x="256.5" y="83.2">DDR_DQ10</text>
<text x="36.8" y="84.4">DDR_ADDR14</text>
<text x="90.2" y="84.4">DDR_ADDR14_A</text>
<text x="176.5" y="85.7">DDR_ADDR11_A</text>
<text x="176.5" y="88.3">DDR_ADDR12_A</text>
<text x="256.5" y="85.7">DDR_DQ11</text>
<text x="256.5" y="88.3">DDR_DQ12</text>
<text x="322.6" y="88.5">DDR_VREF_DQ_A</text>
<text x="365.8" y="88.5">DDR_VREF_CA_A</text>
<text x="36.8" y="94.6">DDR_ADDR0</text>
<text x="90.2" y="94.6">DDR_ADDR0_A</text>
<text x="176.5" y="90.8">DDR_ADDR13_A</text>
<text x="176.5" y="93.3">DDR_ADDR14_A</text>
<text x="256.5" y="90.8">DDR_DQ13</text>
<text x="256.5" y="93.3">DDR_DQ14</text>
<text x="256.5" y="95.9">DDR_DQ15</text>
<text x="36.8" y="97.1">DDR_ADDR3</text>
<text x="36.8" y="99.7">DDR_ADDR5</text>
<text x="90.2" y="99.7">DDR_ADDR5_A</text>
<text x="90.2" y="97.1">DDR_ADDR3_A</text>
<text x="256.5" y="101">DDR_VREF_DQ_A</text>
<text x="36.8" y="102.2">DDR_ADDR7</text>
<text x="90.2" y="102.2">DDR_ADDR7_A</text>
<text x="176.5" y="103.5">DDR_BA0_A</text>
<text x="176.5" y="106">DDR_BA1_A</text>
<text x="256.5" y="103.5">DDR_VREF_CA_A</text>
<text x="176.5" y="108.6">DDR_BA2_A</text>
<text x="176.5" y="113.7">DDR_CLK0P</text>
<text x="256.5" y="108.6">DDR_DQS0P</text>
<text x="256.5" y="113.7">DDR_DQS0N</text>
<text x="256.5" y="111.1">DDR_DQS1P</text>
<text x="176.5" y="118.7">DDR_CKE_A</text>
<text x="176.5" y="116.2">DDR_CLK0N</text>
<text x="256.5" y="116.2">DDR_DQS1N</text>
<text x="176.5" y="123.8">DDR_CSN_A</text>
<text x="301.8" y="121.3">1V5_DDR3</text>
<text x="38.1" y="126.4">DDR_CSN</text>
<text x="38.1" y="128.9">DDR_BA2</text>
<text x="38.1" y="131.4">DDR_WEN</text>
<text x="91.4" y="126.4">DDR_CSN_A</text>
<text x="91.4" y="128.9">DDR_BA2_A</text>
<text x="91.4" y="131.4">DDR_WEN_A</text>
<text x="176.5" y="128.9">DDR_RASN_A</text>
<text x="176.5" y="131.4">DDR_WEN_A</text>
<text x="176.5" y="126.4">DDR_ODT_A</text>
<text x="38.1" y="134">DDR_CASN</text>
<text x="91.4" y="134">DDR_CASN_A</text>
<text x="145" y="136.5">DDR_RESETN_A</text>
<text x="176.5" y="134">DDR_CASN_A</text>
<text x="38.1" y="146.7">DDR_ADDR6</text>
<text x="38.1" y="149.2">DDR_ADDR1</text>
<text x="38.1" y="144.1">DDR_ADDR8</text>
<text x="91.4" y="146.7">DDR_ADDR6_A</text>
<text x="91.4" y="149.2">DDR_ADDR1_A</text>
<text x="91.4" y="144.1">DDR_ADDR8_A</text>
<text x="176.5" y="146.7">DDR_DM0</text>
<text x="176.5" y="149.2">DDR_DM1</text>
<text x="38.1" y="151.8">DDR_ADDR4</text>
<text x="91.4" y="151.8">DDR_ADDR4_A</text>
<text x="39.4" y="165.7">DDR_RASN</text>
<text x="91.4" y="165.7">DDR_RASN_A</text>
<text x="39.4" y="170.8">DDR_ODT</text>
<text x="39.4" y="173.3">DDR_BA0</text>
<text x="91.4" y="170.8">DDR_ODT_A</text>
<text x="91.4" y="173.3">DDR_BA0_A</text>
<text x="176.5" y="169.5">DDR_ADDR15_A</text>
<text x="284.7" y="178.9">1V5_DDR3</text>
<text x="40.6" y="184.8">DDR_BA1</text>
<text x="90.2" y="184.8">DDR_BA1_A</text>
<text x="40.6" y="189.9">DDR_ADDR10</text>
<text x="40.6" y="187.3">DDR_ADDR12</text>
<text x="90.2" y="189.9">DDR_ADDR10_A</text>
<text x="90.2" y="187.3">DDR_ADDR12_A</text>
<text x="40.6" y="192.4">DDR_CKE</text>
<text x="90.2" y="192.4">DDR_CKE_A</text>
<text x="129.3" y="195.4">DDR_CLK0N</text>
<text x="125.2" y="253.4">DDR_CLK0P</text>
</g>
<g font-size="2.5" fill="#0000a0">
<text x="358.6" y="79.6">1%</text>
<text x="401.8" y="78.3">1%</text>
<text x="358.6" y="98.7">1%</text>
<text x="401.8" y="98.7">1%</text>
<text x="194.8" y="154.5">1%</text>
<text x="126.2" y="210.4">1%</text>
<text x="125" y="235.8">1%</text>
</g>
<g font-size="2.1" fill="#400040">
<text x="199.4" y="57.8">N3</text>
<text x="245.1" y="57.8">E3</text>
<text x="199.4" y="65.5">N2</text>
<text x="199.4" y="62.9">P3</text>
<text x="199.4" y="60.4">P7</text>
<text x="245.1" y="65.5">F8</text>
<text x="245.1" y="62.9">F2</text>
<text x="245.1" y="60.4">F7</text>
<text x="199.4" y="70.5">P2</text>
<text x="199.4" y="68">P8</text>
<text x="245.1" y="70.5">H8</text>
<text x="245.1" y="68">H3</text>
<text x="199.4" y="75.6">R2</text>
<text x="199.4" y="73.1">R8</text>
<text x="245.1" y="75.6">H7</text>
<text x="245.1" y="73.1">G2</text>
<text x="199.4" y="83.2">L7</text>
<text x="199.4" y="80.7">R3</text>
<text x="199.4" y="78.2">T8</text>
<text x="245.1" y="83.2">C8</text>
<text x="245.1" y="80.7">C3</text>
<text x="245.1" y="78.2">D7</text>
<text x="199.4" y="88.3">N7</text>
<text x="199.4" y="85.8">R7</text>
<text x="245.1" y="88.3">A7</text>
<text x="245.1" y="85.8">C2</text>
<text x="199.4" y="90.9">T3</text>
<text x="199.4" y="93.4">T7</text>
<text x="245.1" y="93.4">B8</text>
<text x="245.1" y="90.9">A2</text>
<text x="245.1" y="95.9">A3</text>
<text x="245.1" y="101">H1</text>
<text x="199.4" y="106.1">N8</text>
<text x="199.4" y="103.6">M2</text>
<text x="245.1" y="103.6">M8</text>
<text x="199.4" y="108.6">M3</text>
<text x="199.4" y="113.7">J7</text>
<text x="245.1" y="111.2">C7</text>
<text x="245.1" y="113.7">G3</text>
<text x="245.1" y="108.6">F3</text>
<text x="199.4" y="116.3">K7</text>
<text x="199.4" y="118.8">K9</text>
<text x="245.1" y="116.3">B7</text>
<text x="199.4" y="123.9">L2</text>
<text x="245.1" y="123.9">D9</text>
<text x="245.1" y="121.3">B2</text>
<text x="199.4" y="129">J3</text>
<text x="199.4" y="131.5">L3</text>
<text x="199.4" y="126.4">K1</text>
<text x="245.1" y="131.5">K8</text>
<text x="245.1" y="129">K2</text>
<text x="245.1" y="126.4">G7</text>
<text x="199.4" y="134">K3</text>
<text x="199.4" y="136.6">T2</text>
<text x="245.1" y="136.6">N9</text>
<text x="245.1" y="134">N1</text>
<text x="245.1" y="141.7">R9</text>
<text x="245.1" y="139.1">R1</text>
<text x="199.4" y="146.7">E7</text>
<text x="199.4" y="149.3">D3</text>
<text x="245.1" y="149.3">B3</text>
<text x="245.1" y="146.7">A9</text>
<text x="199.4" y="154.4">L8</text>
<text x="245.1" y="154.4">G8</text>
<text x="245.1" y="151.8">E1</text>
<text x="199.4" y="162">J9</text>
<text x="199.4" y="159.4">J1</text>
<text x="245.1" y="162">M1</text>
<text x="245.1" y="159.4">J8</text>
<text x="245.1" y="156.9">J2</text>
<text x="199.4" y="167.1">L9</text>
<text x="199.4" y="164.5">L1</text>
<text x="245.1" y="167.1">P1</text>
<text x="245.1" y="164.5">M9</text>
<text x="199.4" y="169.6">M7</text>
<text x="245.1" y="172.1">T1</text>
<text x="245.1" y="169.6">P9</text>
<text x="199.4" y="179.8">B1</text>
<text x="245.1" y="174.7">T9</text>
<text x="245.1" y="179.8">A1</text>
<text x="199.4" y="184.8">D1</text>
<text x="199.4" y="182.3">B9</text>
<text x="245.1" y="184.8">C1</text>
<text x="245.1" y="182.3">A8</text>
<text x="199.4" y="189.9">E2</text>
<text x="199.4" y="187.4">D8</text>
<text x="245.1" y="189.9">D2</text>
<text x="245.1" y="187.4">C9</text>
<text x="199.4" y="197.5">G1</text>
<text x="199.4" y="195">F9</text>
<text x="199.4" y="192.5">E8</text>
<text x="245.1" y="197.5">H2</text>
<text x="245.1" y="195">F1</text>
<text x="245.1" y="192.5">E9</text>
<text x="199.4" y="200.1">G9</text>
<text x="245.1" y="200.1">H9</text>
</g>
<g font-size="2.1">
<text x="207" y="58.9">A0</text>
<text x="236.2" y="58.9">DQ0</text>
<text x="207" y="64">A2</text>
<text x="207" y="61.4">A1</text>
<text x="236.2" y="64">DQ2</text>
<text x="236.2" y="61.4">DQ1</text>
<text x="207" y="71.6">A5</text>
<text x="207" y="69">A4</text>
<text x="207" y="66.5">A3</text>
<text x="236.2" y="71.6">DQ5</text>
<text x="236.2" y="69">DQ4</text>
<text x="236.2" y="66.5">DQ3</text>
<text x="207" y="76.7">A7</text>
<text x="207" y="74.1">A6</text>
<text x="236.2" y="76.7">DQ7</text>
<text x="236.2" y="74.1">DQ6</text>
<text x="207" y="81.7">A9</text>
<text x="207" y="79.2">A8</text>
<text x="236.2" y="81.7">DQ9</text>
<text x="236.2" y="79.2">DQ8</text>
<text x="207" y="89.4">A12/BC~</text>
<text x="207" y="86.8">A11</text>
<text x="207" y="84.3">A10/AP</text>
<text x="234.9" y="89.4">DQ12</text>
<text x="234.9" y="86.8">DQ11</text>
<text x="234.9" y="84.3">DQ10</text>
<text x="207" y="91.9">A13</text>
<text x="207" y="94.4">A14</text>
<text x="234.9" y="94.4">DQ14</text>
<text x="234.9" y="91.9">DQ13</text>
<text x="234.9" y="97">DQ15</text>
<text x="207" y="107.1">BA1</text>
<text x="207" y="104.6">BA0</text>
<text x="232.4" y="102.1">VREFDQ</text>
<text x="232.4" y="104.6">VREFCA</text>
<text x="207" y="109.7">BA2</text>
<text x="234.9" y="112.2">UDQS</text>
<text x="234.9" y="109.7">LDQS</text>
<text x="207" y="117.3">CK</text>
<text x="207" y="114.8">CK</text>
<text x="207" y="119.8">CKE</text>
<text x="234.9" y="117.3">UDQS</text>
<text x="234.9" y="114.8">LDQS</text>
<text x="207" y="124.9">CS</text>
<text x="234.9" y="124.9">VDD2</text>
<text x="234.9" y="122.4">VDD1</text>
<text x="207" y="130">RAS</text>
<text x="207" y="127.5">ODT</text>
<text x="234.9" y="130">VDD4</text>
<text x="234.9" y="127.5">VDD3</text>
<text x="207" y="135.1">CAS</text>
<text x="207" y="132.5">WE</text>
<text x="207" y="137.6">RESET</text>
<text x="234.9" y="137.6">VDD7</text>
<text x="234.9" y="135.1">VDD6</text>
<text x="234.9" y="132.5">VDD5</text>
<text x="234.9" y="142.7">VDD9</text>
<text x="234.9" y="140.2">VDD8</text>
<text x="207" y="147.8">LDM</text>
<text x="234.9" y="147.8">VSS1</text>
<text x="207" y="155.4">ZQ</text>
<text x="207" y="150.3">UDM</text>
<text x="234.9" y="155.4">VSS4</text>
<text x="234.9" y="152.9">VSS3</text>
<text x="234.9" y="150.3">VSS2</text>
<text x="207" y="160.5">NC1</text>
<text x="234.9" y="160.5">VSS6</text>
<text x="234.9" y="157.9">VSS5</text>
<text x="207" y="165.6">NC3</text>
<text x="207" y="163">NC2</text>
<text x="234.9" y="165.6">VSS8</text>
<text x="234.9" y="163">VSS7</text>
<text x="207" y="168.1">NC4</text>
<text x="207" y="170.6">NC5</text>
<text x="233.7" y="173.2">VSS11</text>
<text x="233.7" y="170.6">VSS10</text>
<text x="234.9" y="168.1">VSS9</text>
<text x="233.7" y="175.7">VSS12</text>
<text x="207" y="185.9">VSSQ3</text>
<text x="207" y="183.3">VSSQ2</text>
<text x="207" y="180.8">VSSQ1</text>
<text x="233.7" y="185.9">VDDQ3</text>
<text x="233.7" y="183.3">VDDQ2</text>
<text x="233.7" y="180.8">VDDQ1</text>
<text x="207" y="191">VSSQ5</text>
<text x="207" y="188.4">VSSQ4</text>
<text x="233.7" y="191">VDDQ5</text>
<text x="233.7" y="188.4">VDDQ4</text>
<text x="207" y="196">VSSQ7</text>
<text x="207" y="193.5">VSSQ6</text>
<text x="233.7" y="196">VDDQ7</text>
<text x="233.7" y="193.5">VDDQ6</text>
<text x="207" y="201.1">VSSQ9</text>
<text x="207" y="198.6">VSSQ8</text>
<text x="233.7" y="201.1">VDDQ9</text>
<text x="233.7" y="198.6">VDDQ8</text>
</g>
</svg>
